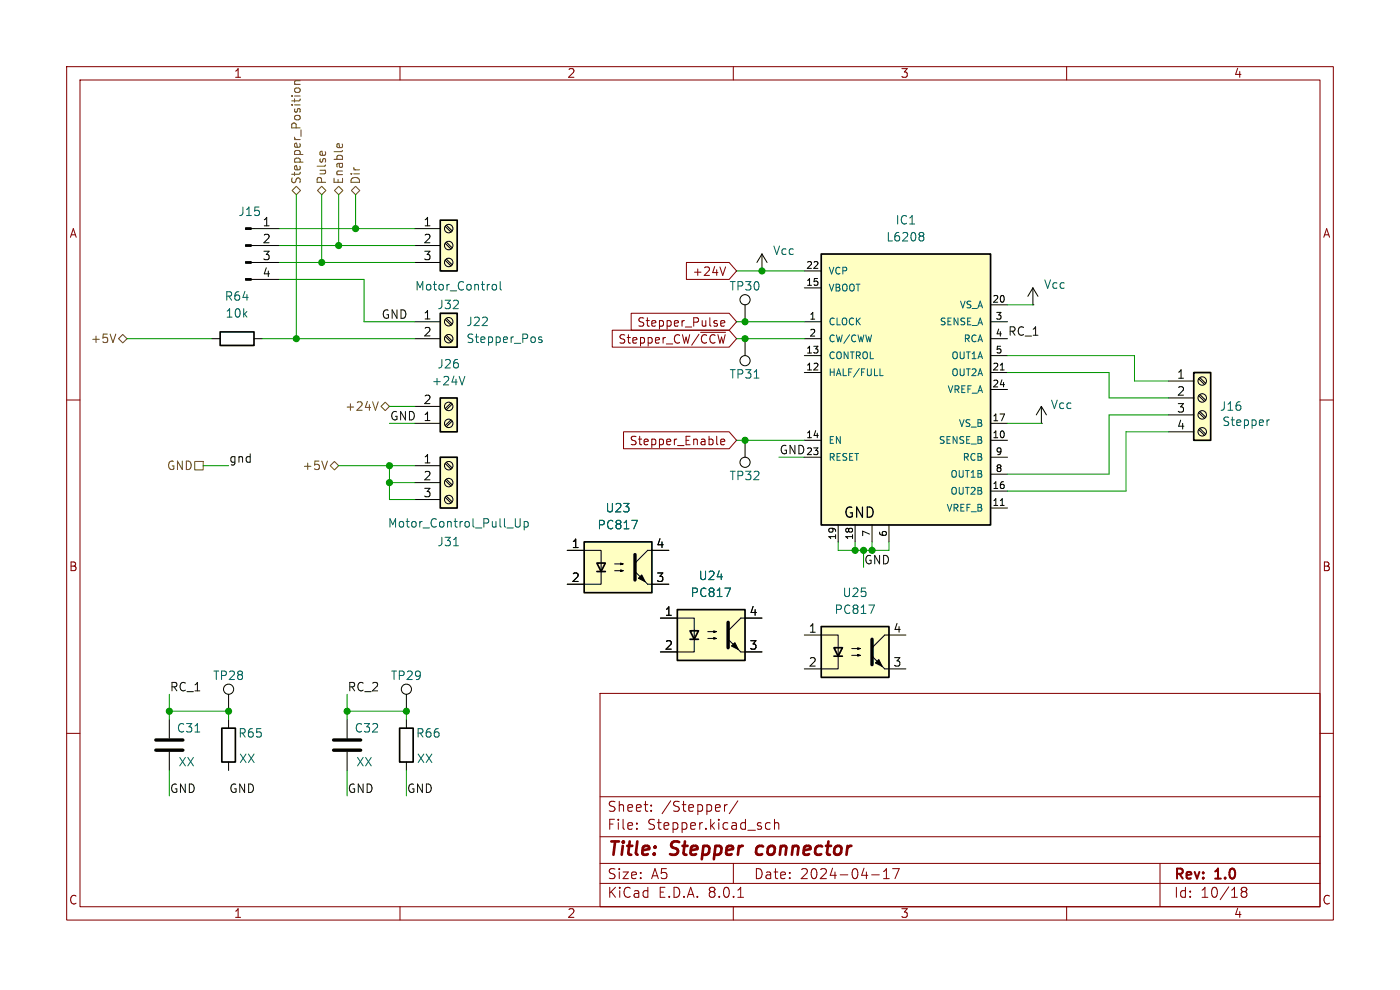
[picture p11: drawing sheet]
<svg xmlns="http://www.w3.org/2000/svg" width="297mm" height="210mm" viewBox="0 0 297 210" stroke-linecap="round" stroke-linejoin="round" font-family="sans-serif">
<g fill="none" stroke="#840000" stroke-width=".22">
<path d="M14.1 14.1h268.8v181.1h-268.8zM17 17h263v175.3h-263zM84.9 14.1v2.9M155.6 14.1v2.9M226.3 14.1v2.9M14.1 84.9h2.9M280 84.9h2.9M14.1 155.6h2.9M127.3 147.1h152.7v45.2h-152.7zM280 155.6h2.9M127.3 177.5h152.7M127.3 169h152.7"/>
<path d="M135.1 175.7v.2M135.1 174.6v.2M138.1 171.9v.2M138.1 170.8v.2M153.7 170.7v1.4M154.3 170.7l-.4 .1-.2 .3M156.5 169.9l-1.8 2.7M162.4 175.5l.4 .4 .6-.1M163.4 174.6l-.6-.1-.4 .4M164.3 174.7a.53 .53 0 0 1 .9 .1v1.1M164.3 173.8v2.1M84.9 192.3v2.9"/>
<path d="M127.3 187.4h152.7M127.3 183.2h152.7M155.6 192.3v2.9M155.6 183.2v4.2M156.5 190.3h1.2M184.9 185.6h1.6M187.4 186.4h1.3M187.4 184.9l.6-.6v2.1M189.4 184.3h1.4l-.9 2.1M226.3 192.3v2.9M246.1 183.2v9.1M263.7 189.1l-.4 .4 .1 .6 .3 .2h.4l.4-.4v-.4l-.4-.4"/>
<path d="M263.7 189.1l-.4-.4 .1-.3 .3-.2h.4l.4 .4-.1 .3-.3 .2M263.7 189.1h.4"/>
</g>
<path d="M160.6 179.7l-.2 1.1 .4 .5" fill="none" stroke="#840000" stroke-width=".57"/>
<path d="M46.7 70.4h7.2v2.9h-7.2z" fill="none" stroke="#000" stroke-width=".36"/>
<path d="M44.9 71.8h1.8M53.9 71.8h1.8" fill="none" stroke="#000" stroke-width=".22"/>
<path d="M93.4 84.4h3.6v7.2h-3.6z" fill="#ffffc2"/>
<path d="M93.4 84.4h3.6v7.2h-3.6z" fill="none" stroke="#000" stroke-width=".36"/>
<g fill="none" stroke="#000" stroke-width=".22">
<path d="M158.1 64.7v3.6M88 89.8h5.4M88 86.2h5.4M95.7 85.5l-1.3 1.2M95.7 89.1l-1.3 1.2M95.9 85.7l-1.2 1.2M95.9 89.3l-1.2 1.2"/>
<circle cx="158.1" cy="63.6" r="1.08"/>
<circle cx="95.2" cy="86.2" r=".9"/>
<circle cx="95.2" cy="89.8" r=".9"/>
</g>
<path d="M98.6 79.8l-.6 1.8" fill="none" stroke="#006464" stroke-width=".22"/>
<path d="M123.9 114.9h14.4v10.8h-14.4z" fill="#ffffc2"/>
<path d="M123.9 114.9h14.4v10.8h-14.4zM126.6 119.4h1.8l-.9 1.8zM126.6 121.2h1.8" fill="none" stroke="#000" stroke-width=".36"/>
<path d="M120.3 116.7h7.2v7.2h-7.2M130.4 119.6h1.8l-.5 .2v-.4l.5 .2M141.9 116.7h-4.5l-2.7 2.7M130.4 121.1h1.8l-.5 .1v-.3l.5 .2M137.4 123.9h4.5" fill="none" stroke="#000" stroke-width=".22"/>
<path d="M136.1 122l.8 1.4-1.5-.7zM134.7 121.2l2.7 2.7z" fill="#000" stroke="#000" stroke-width=".22"/>
<path d="M134.7 117.6v5.4" fill="none" stroke="#000" stroke-width=".72"/>
<path d="M134 110.4h1.2l-.7 1.8" fill="none" stroke="#006464" stroke-width=".22"/>
<path d="M143.7 129.3h14.4v10.8h-14.4z" fill="#ffffc2"/>
<path d="M143.7 129.3h14.4v10.8h-14.4zM146.4 133.8h1.8l-.9 1.8zM146.4 135.6h1.8" fill="none" stroke="#000" stroke-width=".36"/>
<path d="M140.1 131.1h7.2v7.2h-7.2M150.2 135.4h1.7l-.5 .2v-.4l.5 .2M150.2 134h1.7l-.5 .2v-.4l.5 .2M157.2 138.3h4.4M161.6 131.1h-4.4l-2.7 2.7" fill="none" stroke="#000" stroke-width=".22"/>
<path d="M155.2 137l.7-.7 .7 1.5zM154.5 135.6l2.7 2.7z" fill="#000" stroke="#000" stroke-width=".22"/>
<path d="M154.5 132v5.4" fill="none" stroke="#000" stroke-width=".72"/>
<path d="M153.8 124.8h1.2l-.8 1.7" fill="none" stroke="#006464" stroke-width=".22"/>
<path d="M174.2 53.9h35.9v57.5h-35.9z" fill="#ffffc2"/>
<path d="M174.2 53.9h35.9v57.5h-35.9z" fill="none" stroke="#000" stroke-width=".36"/>
<g fill="none" stroke="#000" stroke-width=".22">
<path d="M161.6 57.5h.1M161.6 53.9l-1 1.8M161.6 53.9v3.6M161.6 53.9l1.1 1.8M170.6 57.5h3.6M170.6 68.3h3.6M170.6 79h3.6M170.6 75.4h3.6M170.6 61.1h3.6M170.6 71.8h3.6M210.1 68.3h3.6M210.1 79h3.6"/>
<path d="M210.1 75.4h3.6M210.1 71.8h3.6M210.1 64.7h3.6M212.2 78.5h.8M219.1 64.7h.1M219.1 61.1l-1.1 1.8M219.1 61.1v3.6M219.1 61.1l1.1 1.8M170.6 93.4h3.6M170.6 97h3.6M210.1 93.4h3.6M210.1 89.8h3.6"/>
<path d="M210.1 97h3.6M210.1 82.6h3.6M220.9 89.8h.1M220.9 86.2l-1.1 1.8M220.9 86.2v3.6M220.9 86.2l1.1 1.8M177.8 111.4v3.5M181.4 111.4v3.5M185 111.4v3.5M188.6 111.4v3.5M210.1 107.8h3.6M210.1 104.2h3.6"/>
<path d="M210.1 100.6h3.6M212.2 107.2h.8"/>
</g>
<path d="M195.3 49.3h.3l.4 .4-.4 .4M195.3 50.1h.3M195.6 50.1l.3 .2 .1 .5-.2 .2-.5 .1M186.7 79.7h.7" fill="none" stroke="#006464" stroke-width=".22"/>
<path d="M174.2 132.9h14.4v10.8h-14.4z" fill="#ffffc2"/>
<path d="M174.2 132.9h14.4v10.8h-14.4zM176.9 137.4h1.8l-.9 1.8zM176.9 139.2h1.8" fill="none" stroke="#000" stroke-width=".36"/>
<path d="M170.6 134.7h7.2v7.2h-7.2M180.7 139h1.8l-.6 .2v-.4l.6 .2M180.7 137.6h1.8l-.6 .2v-.4l.6 .2M192.2 134.7h-4.5l-2.7 2.7M187.7 141.9h4.5" fill="none" stroke="#000" stroke-width=".22"/>
<path d="M186.4 139.9l.8 1.5-1.5-.8zM185 139.2l2.7 2.7z" fill="#000" stroke="#000" stroke-width=".22"/>
<path d="M185 135.6v5.4" fill="none" stroke="#000" stroke-width=".72"/>
<path d="M184.3 128.3h1.2l-.8 1.8" fill="none" stroke="#006464" stroke-width=".22"/>
<path d="M253.2 79h3.6v14.4h-3.6z" fill="#ffffc2"/>
<path d="M253.2 79h3.6v14.4h-3.6z" fill="none" stroke="#000" stroke-width=".36"/>
<g fill="none" stroke="#000" stroke-width=".22">
<path d="M247.9 80.8h5.3M247.9 84.4h5.3M247.9 88h5.3M247.9 91.6h5.3M254.3 91.1l1.2 1.2M254.3 87.5l1.2 1.2M254.3 83.9l1.2 1.2M254.3 80.4l1.2 1.1M254.5 90.9l1.3 1.2M254.5 87.3l1.3 1.2M254.5 83.7l1.3 1.2M254.5 80.1l1.3 1.2"/>
<circle cx="255" cy="91.6" r=".9"/>
<circle cx="255" cy="84.4" r=".9"/>
<circle cx="255" cy="80.8" r=".9"/>
<circle cx="255" cy="88" r=".9"/>
</g>
<path d="M268.8 89.1v1.2M269.3 89.1l-.3 .1-.2 .2" fill="none" stroke="#006464" stroke-width=".22"/>
<path d="M93.4 97h3.6v10.8h-3.6z" fill="#ffffc2"/>
<path d="M93.4 97h3.6v10.8h-3.6zM84.8 154.5h2.8v7.1h-2.8z" fill="none" stroke="#000" stroke-width=".36"/>
<g fill="none" stroke="#000" stroke-width=".22">
<path d="M53.3 59.3h6M53.3 55.7h6M53.3 52.1h6M53.3 48.5h6M88 98.8h5.4M94.4 98.3l1.3 1.2M94.7 98.1l1.2 1.2M88 102.4h5.4M88 106h5.4M94.4 105.5l1.3 1.2M94.4 101.9l1.3 1.2M94.7 105.3l1.2 1.1"/>
<path d="M94.7 101.7l1.2 1.1M35.9 152.7v3.9M35.9 159.5v3.9M48.5 147.3v3.6M73.6 152.7v3.9M73.6 159.5v3.9M86.2 147.3v3.6M86.2 152.7v1.8M86.2 161.6v1.8"/>
<circle cx="95.2" cy="98.8" r=".9"/>
<circle cx="95.2" cy="102.4" r=".9"/>
<circle cx="95.2" cy="106" r=".9"/>
<circle cx="48.5" cy="146.2" r="1.08"/>
<circle cx="86.2" cy="146.2" r="1.08"/>
</g>
<path d="M96.2 115.8h1M109.3 110v1.5l.4 .3 .5-.1 .1-.2v-1.5M111.2 110.7l.5-.1 .4 .4v.5l-.2 .2h-.7M111.2 110.6v1.8M41.4 155.3h1" fill="none" stroke="#006464" stroke-width=".22"/>
<path d="M52.1 59.1h1.2v.4h-1.2zM52.1 55.5h1.2v.4h-1.2zM52.1 51.9h1.2v.4h-1.2zM52.1 48.3h1.2v.4h-1.2z" fill="#000" stroke="#000" stroke-width=".22"/>
<path d="M33 159.1h5.8M33 157h5.8M70.8 159.1h5.7M70.8 157h5.7" fill="none" stroke="#000" stroke-width=".72"/>
<path d="M93.4 66.5h3.6v7.1h-3.6z" fill="#ffffc2"/>
<path d="M93.4 66.5h3.6v7.1h-3.6z" fill="none" stroke="#000" stroke-width=".36"/>
<g fill="none" stroke="#000" stroke-width=".22">
<path d="M88 68.3h5.4M88 71.8h5.4M94.4 71.4l1.3 1.2M94.4 67.8l1.3 1.2M94.7 71.1l1.2 1.2M94.7 67.5l1.2 1.2"/>
<circle cx="95.2" cy="71.8" r=".9"/>
<circle cx="95.2" cy="68.3" r=".9"/>
</g>
<path d="M114.9 71.6l-.4-.1-.2 .2v.3l.6 .2v.4h-.6" fill="none" stroke="#006464" stroke-width=".22"/>
<path d="M93.4 46.7h3.6v10.8h-3.6z" fill="#ffffc2"/>
<path d="M93.4 46.7h3.6v10.8h-3.6zM47.1 154.5h2.8v7.1h-2.8z" fill="none" stroke="#000" stroke-width=".36"/>
<g fill="none" stroke="#000" stroke-width=".22">
<path d="M88 48.5h5.4M88 52.1h5.4M88 55.7h5.4M94.4 55.2l1.3 1.2M94.4 51.6l1.3 1.2M94.4 48l1.3 1.2M94.7 55l1.2 1.1M94.7 51.4l1.2 1.2M94.7 47.8l1.2 1.2M158.1 71.8v3.6M158.1 93.4v3.6M120.3 116.7h3.6"/>
<path d="M138.3 116.7h3.6M120.3 123.9h3.6M138.3 123.9h3.6M140.1 131.1h3.6M140.1 138.3h3.6M158.1 131.1h3.5M158.1 138.3h3.5M48.5 152.7v1.8M48.5 161.6v1.8"/>
<circle cx="95.2" cy="48.5" r=".9"/>
<circle cx="95.2" cy="55.7" r=".9"/>
<circle cx="95.2" cy="52.1" r=".9"/>
<circle cx="158.1" cy="76.5" r="1.08"/>
<circle cx="158.1" cy="98.1" r="1.08"/>
</g>
<path d="M106.1 59.7v1.6l.3 .2M104.4 60.7l.3-.4 .5 .1 .1 .3v.5l-.1 .2-.5 .1-.3-.3M160 80.2h1M134 110.4h1.2l-.7 1.8M153.8 124.8h1.2l-.8 1.7" fill="none" stroke="#006464" stroke-width=".22"/>
<g fill="none" stroke="#725600" stroke-width=".22">
<path d="M62.5 17.9h1.2M62.7 19.5l-.2-.5 .3-.3h.5l.3 .1 .1 .5-.2 .2M63.7 17.1l-1.1 .1-.1 .4 .2 .3M62.9 39.5l.9 .9-.9 .9-.9-.9zM67.9 32.3l.4-.2 .2 .8M69 32.2l.1 .1M71.5 30.7l.4-.2 .2 .8M72.6 30.6l.1 .1M67.4 40.4l.9-.9 .8 .9-.8 .9zM70.9 40.4l.9-.9 .9 .9-.9 .9zM74.5 40.4l.9-.9 .9 .9-.9 .9zM24.6 70.9l-.6 1.8"/>
<path d="M26 70.9l.9 .9-.9 .9-.9-.9zM41.3 97.9h1.8v1.8h-1.8zM69.5 97.8l-.6 1.8M70.9 97.9l.9 .9-.9 .9-.9-.9zM80.2 85.2l-.6 1.8M81.7 85.3l.9 .9-.9 .9-.9-.9z"/>
</g>
<path d="M145.6 55.7h9.1l1.6 1.8-1.6 1.8h-9.1zM153.9 56.6l-.6 1.8M129.9 70h24.8l1.6 1.8-1.6 1.8h-24.8zM133.9 66.5h20.8l1.6 1.8-1.6 1.7h-20.8zM148.6 70.5h5.3M152.9 68.6l.9-.2-.1-.3-.5-.1-.3 .3 .1 .8h.7M132.3 91.6h22.4l1.6 1.8-1.6 1.8h-22.4zM152.1 94.3h.2M152.9 93.7l.9-.1-.1-.4-.5-.1-.3 .3 .1 .9h.7" fill="none" stroke="#840000" stroke-width=".22"/>
<g fill="none" stroke="#009600" stroke-width=".22">
<path d="M59.3 52.1h28.7M59.3 59.3h17.9v9h10.8M59.3 55.7h28.7M59.3 48.5h28.7M62.9 41.3v30.5M68.3 41.3v14.4M71.8 41.3v10.8M75.4 41.3v7.2M156.3 57.5h14.3M26.9 71.8h18M55.7 71.8h32.3M156.3 71.8h14.3"/>
<path d="M156.3 68.3h14.3M213.7 79h21.6v5.4h12.6M213.7 75.4h27v5.4h7.2M213.7 64.7h5.4M43.1 98.8h5.4M71.8 98.8h16.2M82.6 98.8v7.2h5.4M82.6 89.8h5.4M82.6 86.2h5.4M156.3 93.4h14.3M165.2 97h5.4M213.7 89.8h7.2"/>
<path d="M247.9 88h-12.6v12.6h-21.6M247.9 91.6h-9v12.6h-25.2M82.6 102.4h5.4M177.8 114.9v1.8h10.8v-1.8M181.4 114.9v1.8M183.2 116.7v3.6M185 114.9v1.8M35.9 147.3v5.4M35.9 150.9h12.6v1.8M73.6 147.3v5.4M73.6 150.9h12.6v1.8M35.9 163.4v5.4"/>
<path d="M73.6 163.4v5.4M86.2 163.4v5.4"/>
</g>
<g fill="#009600" stroke="#009600" stroke-width=".22">
<circle cx="75.4" cy="48.5" r=".65"/>
<circle cx="71.8" cy="52.1" r=".65"/>
<circle cx="68.3" cy="55.7" r=".65"/>
<circle cx="82.6" cy="98.8" r=".65"/>
<circle cx="161.6" cy="57.5" r=".65"/>
<circle cx="158.1" cy="68.3" r=".65"/>
<circle cx="183.2" cy="116.7" r=".65"/>
<circle cx="181.4" cy="116.7" r=".65"/>
<circle cx="185" cy="116.7" r=".65"/>
<circle cx="158.1" cy="93.4" r=".65"/>
<circle cx="158.1" cy="71.8" r=".65"/>
<circle cx="62.9" cy="71.8" r=".65"/>
<circle cx="35.9" cy="150.9" r=".65"/>
<circle cx="73.6" cy="150.9" r=".65"/>
<circle cx="86.2" cy="150.9" r=".65"/>
<circle cx="82.6" cy="102.4" r=".65"/>
<circle cx="48.5" cy="150.9" r=".65"/>
</g>
<g font-size="3.9" fill="#840000">
<text x="128.7" y="182.3">Title:</text>
<text x="142.4" y="182.3">Stepper</text>
<text x="161.7" y="182.3">connector</text>
</g>
<text font-size="3" x="178.9" y="110.2">GND</text>
<g font-size="3" fill="#840000">
<text x="128.7" y="172.5">Sheet:</text>
<text x="140.3" y="172.5">/Stepper/</text>
<text x="128.7" y="176.3">File:</text>
<text x="137.3" y="176.3">Stepper.kicad_sch</text>
<text x="128.7" y="190.8">KiCad</text>
<text x="128.7" y="186.8">Size:</text>
<text x="138.1" y="186.8">A5</text>
<text x="139.6" y="190.8">E.D.A.</text>
<text x="150.4" y="190.8">8.0.1</text>
<text x="159.8" y="186.8">Date:</text>
<text x="169.7" y="186.8">2024-04-17</text>
<text x="248.9" y="187.1">Rev:</text>
<text x="248.9" y="190.8">Id:</text>
<text x="254.7" y="190.8">10/18</text>
<text x="257.9" y="187.1">1.0</text>
</g>
<g font-size="2.6" fill="#840000">
<text x="49.5" y="16.8">1</text>
<text x="120.2" y="16.8">2</text>
<text x="190.9" y="16.8">3</text>
<text x="261.6" y="16.8">4</text>
<text x="14.6" y="50.7">A</text>
<text x="280.5" y="50.7">A</text>
<text x="14.5" y="121.5">B</text>
<text x="280.4" y="121.5">B</text>
<text x="14.5" y="192.2">C</text>
<text x="49.5" y="195">1</text>
<text x="120.2" y="195">2</text>
<text x="190.9" y="195">3</text>
<text x="261.6" y="195">4</text>
<text x="280.4" y="192.2">C</text>
</g>
<g font-size="2.5" fill="#725600">
<text x="64.1" y="39.2" transform="rotate(-90 64.1 39.2)">Stepper_Position</text>
<text x="69.5" y="39.2" transform="rotate(-90 69.5 39.2)">Pulse</text>
<text x="73.1" y="39.2" transform="rotate(-90 73.1 39.2)">Enable</text>
<text x="76.7" y="39.2" transform="rotate(-90 76.7 39.2)">Dir</text>
<text x="19.1" y="73.1">+5V</text>
<text x="73.1" y="87.4">+24V</text>
<text x="35.3" y="100">GND</text>
<text x="64" y="100">+5V</text>
</g>
<g font-size="2.5" fill="#006464">
<text x="50.4" y="46.1">J15</text>
<text x="189.9" y="47.9">IC1</text>
<text x="187.9" y="51.5">L6208</text>
<text x="163.9" y="54.4">Vcc</text>
<text x="47.5" y="64.1">R64</text>
<text x="87.9" y="61.9">Motor_Control</text>
<text x="92.7" y="65.9">J32</text>
<text x="154.6" y="61.9">TP30</text>
<text x="221.3" y="61.6">Vcc</text>
<text x="47.7" y="67.7">10k</text>
<text x="98.8" y="69.5">J22</text>
<text x="98.8" y="73.1">Stepper_Pos</text>
<text x="91.5" y="82">+24V</text>
<text x="92.7" y="78.5">J26</text>
<text x="154.6" y="80.6">TP31</text>
<text x="222.8" y="87.1">Vcc</text>
<text x="258.7" y="87.4">J16</text>
<text x="259.2" y="90.7">Stepper</text>
<text x="154.6" y="102.2">TP32</text>
<text x="82.2" y="112.2">Motor_Control_Pull_Up</text>
<text x="126.6" y="112.6">PC817</text>
<text x="128.3" y="109">U23</text>
<text x="92.7" y="116.2">J31</text>
<text x="148.1" y="123.4">U24</text>
<text x="146.4" y="126.9">PC817</text>
<text x="176.9" y="130.5">PC817</text>
<text x="178.6" y="126.9">U25</text>
<text x="45.1" y="144.5">TP28</text>
<text x="82.8" y="144.5">TP29</text>
<text x="37.4" y="155.7">C31</text>
<text x="75.1" y="155.7">C32</text>
<text x="50.4" y="156.8">R65</text>
<text x="88.1" y="156.8">R66</text>
<text x="37.7" y="162.9">XX</text>
<text x="50.6" y="162.2">XX</text>
<text x="75.4" y="162.9">XX</text>
<text x="88.3" y="162.2">XX</text>
</g>
<g font-size="2.5">
<text x="55.6" y="48.1">1</text>
<text x="55.6" y="51.7">2</text>
<text x="89.7" y="48.1">1</text>
<text x="89.7" y="51.7">2</text>
<text x="55.6" y="55.3">3</text>
<text x="55.6" y="58.9">4</text>
<text x="89.7" y="55.3">3</text>
<text x="89.7" y="67.9">1</text>
<text x="89.7" y="71.5">2</text>
<text x="249.6" y="80.5">1</text>
<text x="89.7" y="85.9">2</text>
<text x="249.6" y="84.1">2</text>
<text x="249.6" y="87.6">3</text>
<text x="249.6" y="91.2">4</text>
<text x="89.7" y="98.4">1</text>
<text x="89.7" y="102">2</text>
<text x="89.7" y="105.6">3</text>
<text x="121.1" y="116.4">1</text>
<text x="139.1" y="116.4">4</text>
<text x="121.1" y="123.6">2</text>
<text x="139.1" y="123.6">3</text>
<text x="140.9" y="130.8">1</text>
<text x="158.9" y="130.8">4</text>
<text x="140.9" y="137.9">2</text>
<text x="158.9" y="137.9">3</text>
<text x="171.4" y="134.3">1</text>
<text x="189.4" y="134.3">4</text>
<text x="171.4" y="141.5">2</text>
<text x="189.4" y="141.5">3</text>
</g>
<g font-size="2.5" fill="#840000">
<text x="146.8" y="58.8">+24V</text>
<text x="135.1" y="69.6">Stepper_Pulse</text>
<text x="131" y="73.2">Stepper_CW/~{CCW}</text>
<text x="133.4" y="94.7">Stepper_Enable</text>
</g>
<g font-size="2.5" fill="#0f0f0f">
<text x="80.8" y="67.8">GND</text>
<text x="213.7" y="71.3">RC_1</text>
<text x="82.6" y="89.3">GND 1</text>
<text x="48.5" y="98.3">gnd</text>
<text x="165.2" y="96.5">GND</text>
<text x="183.2" y="119.8">GND</text>
<text x="35.9" y="146.8">RC_1</text>
<text x="73.6" y="146.8">RC_2</text>
<text x="35.9" y="168.3">GND</text>
<text x="48.5" y="168.3">GND</text>
<text x="73.6" y="168.3">GND</text>
<text x="86.2" y="168.3">GND</text>
</g>
<g font-size="2">
<text x="170.9" y="57.1">22</text>
<text x="170.9" y="60.7">15</text>
<text x="210.4" y="64.3">20</text>
<text x="171.6" y="67.9">1</text>
<text x="171.6" y="71.5">2</text>
<text x="211.1" y="67.9">3</text>
<text x="211.1" y="71.5">4</text>
<text x="170.9" y="75.1">13</text>
<text x="211.1" y="75.1">5</text>
<text x="170.9" y="78.7">12</text>
<text x="210.4" y="78.7">21</text>
<text x="210.4" y="82.3">24</text>
<text x="210.4" y="89.4">17</text>
<text x="170.9" y="93">14</text>
<text x="210.4" y="93">10</text>
<text x="211.1" y="100.2">8</text>
<text x="211.1" y="96.6">9</text>
<text x="210.4" y="107.4">11</text>
<text x="210.4" y="103.8">16</text>
<text x="177.5" y="114.7" transform="rotate(-90 177.5 114.7)">19</text>
<text x="181" y="114.7" transform="rotate(-90 181 114.7)">18</text>
<text x="184.6" y="114" transform="rotate(-90 184.6 114)">7</text>
<text x="188.2" y="114" transform="rotate(-90 188.2 114)">6</text>
</g>
<g font-size="2" fill="#006464">
<text x="175.7" y="58.5">VCP</text>
<text x="175.7" y="62.1">VBOOT</text>
<text x="203.4" y="65.7">VS_A</text>
<text x="175.7" y="69.3">CLOCK</text>
<text x="199.2" y="69.3">SENSE_A</text>
<text x="175.7" y="76.5">CONTROL</text>
<text x="175.7" y="72.9">CW/CWW</text>
<text x="201.6" y="76.5">OUT1A</text>
<text x="204.2" y="72.9">RCA</text>
<text x="175.7" y="80.1">HALF/FULL</text>
<text x="200.8" y="83.7">VREF_A</text>
<text x="201.6" y="80.1">OUT2A</text>
<text x="175.7" y="94.4">EN</text>
<text x="199" y="94.4">SENSE_B</text>
<text x="203.2" y="90.8">VS_B</text>
<text x="175.7" y="98">RESET</text>
<text x="201.4" y="101.6">OUT1B</text>
<text x="204" y="98">RCB</text>
<text x="201.4" y="105.2">OUT2B</text>
<text x="200.6" y="108.8">VREF_B</text>
</g>
<text font-size="2" fill="#0f0f0f" x="170.9" y="96.6">23</text>
</svg>
